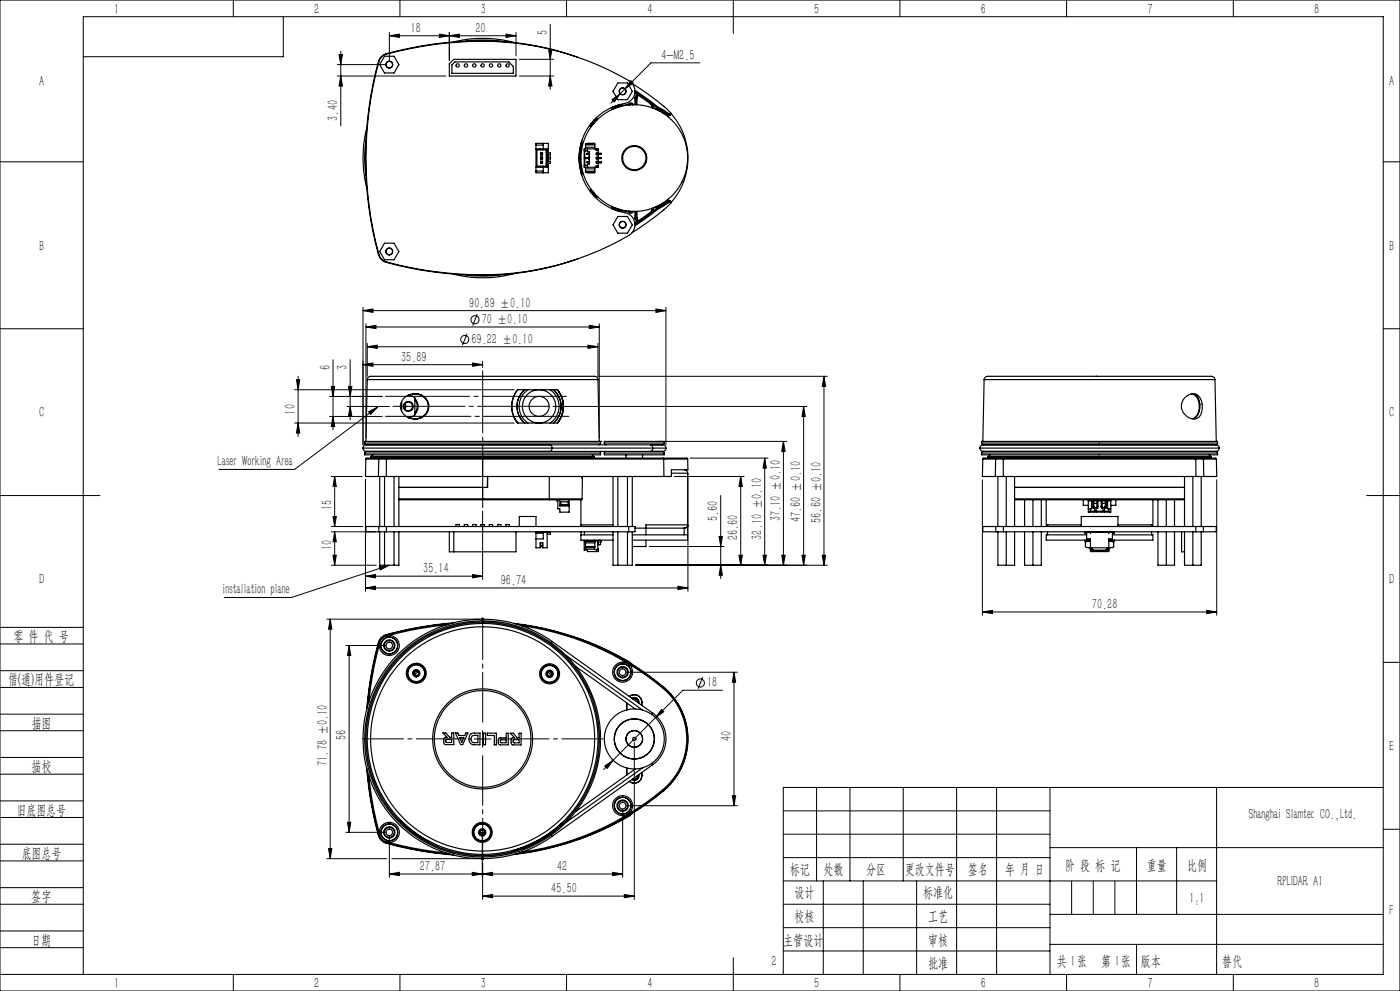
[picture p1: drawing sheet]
<svg xmlns="http://www.w3.org/2000/svg" width="420mm" height="297mm" viewBox="0 0 420 297" stroke-linecap="round" stroke-linejoin="round" font-family="sans-serif">
<g fill="none" stroke="#000" stroke-width=".3">
<path d="M0 0h420v297h-420zM70 0v5M85 5v12h-60M101.2 19.4h14.6M101.7 16.4h1l-.5 3zM102.2 15.4v22.3M116.8 10.7l3-.5v1zM116.8 10.7h38M116.8 9.7v8.7M120 0v5M131.8 10.2l3 .5-3 .5zM134.8 10.7l3-.5v1z"/>
<path d="M134.8 9.7v8.4M151.8 10.2l3 .5-3 .5zM154.8 9.7v7.1M155.8 17.8h10.3M164.6 14.8h1l-.5 3zM165.1 7.3v19.5M170 0v5M209.9 18.8h-14.6l-9.2 9.3M220 0v10M270 0v5M320 0v5M370 0v5"/>
<path d="M101.2 22.8h32.6M102.2 22.8l.5 3h-1zM155.8 22.8h10.3M165.1 22.8l.5 3h-1zM183.6 29.9l2.5-1.8-1.8 2.5zM186.1 28.1l-2.9 2.8M189.3 24.2l.7 .7-2.5 1.7zM0 48.5h25M415 48.5h5M0 98.5h25M108.9 93.1l3-.5v1zM108.9 92.1v41.2"/>
<path d="M108.9 93.1h90.9M109.8 98l3-.5v1zM109.8 97v34.3M109.8 98h70M143.2 94.1l-1.4 3.5M176.8 97.5l3 .5-3 .5zM179.8 97v34.3M196.8 92.6l3 .5-3 .5zM199.8 92.1v41.2M415 98.5h5M88.4 116.8h65.9M88.9 113.8h1l-.5 3z"/>
<path d="M89.4 112.8v18M98.9 118.8h15.8M99.4 115.8h1l-.5 3zM99.9 107.8v21M104.5 115.8h1.1l-.5 3zM105.1 107.8v18M108.9 109.3l3-.5v1zM108.9 109.3h35.9M110.2 103.9l3-.5v1zM110.2 102.9v9.9M110.2 103.9h69.2M140.1 100l-1.4 3.5"/>
<path d="M141.8 108.8l3 .5-3 .5zM144.8 108.3v1.8M176.4 103.4l3 .5-3 .5zM179.4 102.9v9.9h68.8M247.2 112.8v56.6M247.2 112.8l.5 3h-1zM88.4 126.8h65.8M89.4 126.8l.5 3h-1zM98.9 124.8h15.8M99.9 124.8l.5 3h-1zM104 121.8h12.9M105.1 121.8l.5 3h-1.1z"/>
<path d="M110.6 123.4l2.7-1.4-2.1 2.2zM113.3 122l-24.9 18.7h-22.7M165.9 121.8h76.2M197.3 132.3h38.7M207 137.3h23.4M229.4 137.3v32.1M229.4 137.3l.5 3h-1zM235 132.3v37.1M235 132.3l.5 3h-1zM241.1 121.8v47.6M241.1 121.8l.5 3h-1zM0 148.5h30"/>
<path d="M99.4 142.8h9.3M99.4 157.8h9.4M99.4 159.4h13.2M99.9 154.8h1l-.5 3zM100.4 142.8v15M100.4 159.4v10M100.4 142.8l.5 3h-1zM100.4 159.4l.5 3h-1zM109.6 143.8v33.4M144.8 153.2v20.5M202.2 142.8h21M206.4 141.8v35.4"/>
<path d="M216.2 148.5v24.9M222.2 142.8v26.6M222.2 142.8l.5 3h-1zM294.7 143.8v40.6M365 143.8v40.6M410 148.5h10M99.4 169.4h13.5M99.9 166.4h1l-.5 3zM109.6 176.2l3-.5v1zM109.6 172.7l3-.5v1zM109.6 176.2h96.8M109.6 172.7h35.2"/>
<path d="M113.8 169.9l3-.5-2.7 1.4zM116.8 169.4l-29.3 9.7h-20.2M141.8 172.2l3 .5-3 .5zM190.7 169.4h57.5M194.8 163.8h22.4M203.4 175.7l3 .5-3 .5zM215.7 160.8h1l-.5 3zM216.2 169.4l.5 3h-1zM221.7 166.4h1l-.5 3zM228.9 166.4h1l-.5 3zM234.5 166.4h1l-.5 3zM240.6 166.4h1l-.5 3z"/>
<path d="M246.7 166.4h1l-.5 3zM0 193h25M0 188h25M98.1 185.6h45.7M99.1 185.6l.5 3h-1zM99.1 185.6v71.7M103.8 193.5h12M104.7 193.5v55.9M104.7 193.5l.5 3h-1zM144.3 185.6h1M144.4 185.2l.7 .7M144.8 185.1v1"/>
<path d="M145.1 185.2l-.7 .7M294.7 183.4l3-.5v1zM294.7 183.4h70.3M362 182.9l3 .5-3 .5zM415 198.5h5M0 206h25M0 201h25M0 219h25M0 214h25M144.8 219v4.9M187.8 201.5h33.4M198.4 212.6l.7 .7-2.5 1.8z"/>
<path d="M210.8 202.9l-1.4 3.5M216.7 206.9h-11.8l-21 20.9M220.2 201.5v40M220.2 201.5l.5 3h-1zM0 232h25M0 227h25M142.3 221.5h5M181.4 229.6l2.5-1.8-1.7 2.5zM183.9 227.8l-2.8 2.8M190.3 222.5v47.1M219.7 238.5h1l-.5 3zM245 236v28"/>
<path d="M255 236v28M271 236v28M287 236v56M299 236v56M315 236v56M365 236v56M415 236h-180v56M0 245h25M0 240h25M0 258h25M0 253h25M98.1 257.3h17.9"/>
<path d="M98.6 254.3h1l-.5 3zM103.8 249.4h12M104.2 246.4h1l-.5 3zM116.8 250.5v12.4M117.5 257.3h26.3M144.3 257.3h1M144.4 257l.7 .7M144.7 250.5v12.4M144.8 258.6v11M144.8 256.9v.9M145.1 257l-.7 .7M186.8 242.5v20.4"/>
<path d="M187.8 241.5h33.4M235 243h80M235 250h80M235 257h80M315 254h100M341 254v20M353 254v20M415 248.5h5M0 271h25M0 266h25M0 279h25M116.8 261.9l3-.5v1z"/>
<path d="M116.8 261.9h27.9M141.7 261.4l3 .5-3 .5zM144.8 261.9l3-.5v1zM144.8 268.6l3-.5v1zM144.8 261.9h42M144.8 268.6h45.5M183.8 261.4l3 .5-3 .5zM187.3 268.1l3 .5-3 .5zM235 271h80M235 264h130M235 278h80M247 264v28"/>
<path d="M259 264v28M275 264v28M315 274h100M0 284h25M0 292h415v-287h-390v287M70 292v5M120 292v5M170 292v5M220 287v10M235 285h80M270 292v5M315 283h100"/>
<path d="M320 292v5M370 292v5"/>
<circle cx="142.5" cy="95.8" r="1.21"/>
<circle cx="139.4" cy="101.7" r="1.22"/>
<circle cx="210.1" cy="204.7" r="1.2"/>
</g>
<path d="M144.8 216.4v-31.1M139.8 221.4h-31.1M144.8 226.4v31.2M149.8 221.4h31.1" fill="none" stroke="#000" stroke-width=".3" stroke-dasharray="30.5 1.3 1.3 1.3" stroke-dashoffset="15.6"/>
<path d="M144.8 152.1v-41" fill="none" stroke="#000" stroke-width=".3" stroke-dasharray="30.5 1.3 1.3 1.3" stroke-dashoffset="11.9"/>
<path d="M170 118.8h-54.3" fill="none" stroke="#000" stroke-width=".3" stroke-dasharray="30.5 1.3 1.3 1.3" stroke-dashoffset="5.2"/>
<path d="M170.7 124.8h-55" fill="none" stroke="#000" stroke-width=".3" stroke-dasharray="30.5 1.3 1.3 1.3" stroke-dashoffset="4.9"/>
<path d="M164.9 121.8h-47" fill="none" stroke="#000" stroke-width=".3" stroke-dasharray="30.5 1.3 1.3 1.3" stroke-dashoffset="8.9"/>
<path d="M321.5 264v10M328 264v10M334.5 264v10M341 283v9" fill="none" stroke="#0a0605" stroke-width=".3"/>
<g fill="#000">
<path d="M108.9 93.1l3-.5v1zM196.8 92.6l3 .5-3 .5z"/>
<path d="M176.8 97.5l3 .5-3 .5zM109.8 98l3-.5v1z"/>
<path d="M99.4 115.8h1l-.5 3zM99.9 124.8l.5 3h-1z"/>
<path d="M105.1 121.8l.5 3h-1.1zM104.5 115.8h1.1l-.5 3z"/>
<path d="M241.1 121.8l.5 3h-1zM240.6 166.4h1l-.5 3z"/>
<path d="M222.2 142.8l.5 3h-1zM221.7 166.4h1l-.5 3zM229.4 137.3l.5 3h-1zM228.9 166.4h1l-.5 3zM235 132.3l.5 3h-1zM234.5 166.4h1l-.5 3zM247.2 112.8l.5 3h-1zM246.7 166.4h1l-.5 3zM88.9 113.8h1l-.5 3zM89.4 126.8l.5 3h-1zM100.4 142.8l.5 3h-1zM99.9 154.8h1l-.5 3zM220.2 201.5l.5 3h-1zM219.7 238.5h1l-.5 3zM104.7 193.5l.5 3h-1zM104.2 246.4h1l-.5 3zM164.6 14.8h1l-.5 3zM165.1 22.8l.5 3h-1zM101.7 16.4h1l-.5 3zM102.2 22.8l.5 3h-1z"/>
<path d="M109.6 176.2l3-.5v1zM203.4 175.7l3 .5-3 .5zM108.9 109.3l3-.5v1zM141.8 108.8l3 .5-3 .5zM110.2 103.9l3-.5v1zM176.4 103.4l3 .5-3 .5zM109.6 172.7l3-.5v1zM141.8 172.2l3 .5-3 .5zM144.8 261.9l3-.5v1zM183.8 261.4l3 .5-3 .5zM144.8 268.6l3-.5v1zM187.3 268.1l3 .5-3 .5zM181.4 229.6l.8 .7 1.7-2.5zM198.4 212.6l-1.8 2.5 2.5-1.8zM294.7 183.4l3-.5v1zM362 182.9l3 .5-3 .5zM134.8 10.7l3-.5v1zM151.8 10.2l3 .5-3 .5zM116.8 10.7l3-.5v1zM131.8 10.2l3 .5-3 .5zM183.6 29.9l.7 .7 1.8-2.5zM189.3 24.2l-1.8 2.4 2.5-1.7z"/>
<path d="M113.8 169.9l3-.5-2.7 1.4zM110.6 123.4l2.7-1.4-2.1 2.2z"/>
<path d="M216.2 169.4l.5 3h-1zM215.7 160.8h1l-.5 3zM99.9 166.4h1l-.5 3zM100.4 159.4l.5 3h-1z"/>
<path d="M99.1 185.6l.5 3h-1zM98.6 254.3h1l-.5 3z"/>
<path d="M116.8 261.9l3-.5v1zM141.7 261.4l3 .5-3 .5z"/>
</g>
<g fill="none" stroke="#000" stroke-width=".35">
<path d="M114.5 17.1l.6-.6a101.2 101.2 0 0 1 49.2-1.9 84.1 84.1 0 0 1 24.9 9.9 3.7 3.7 0 0 1 1.2 3.8 3.7 3.7 0 0 1-3 2.7 16.6 16.6 0 0 0-13.7 16.7 16.6 16.6 0 0 0 14.4 16.2 3.7 3.7 0 0 1 2.4 3.1 3.7 3.7 0 0 1-1.9 3.6 89.3 89.3 0 0 1-58.4 10.8 80.8 80.8 0 0 1-15.1-3.2l-1.1-1.2a106.7 106.7 0 0 1 0-59.3zM115.4 16.9h2.8l1.5 2.5-1.5 2.5h-2.8l-1.5-2.5zM134.8 19.1l1.3-1.3h18.7v5h-20zM135.6 19.4l.9-.8h16.1l1.4 1.3v2.1h-18.4zM136 12.6a36.2 36.2 0 0 1 18.3 .2M139.7 12.3l5.4-.3 5.1 .4M173.4 17.2a89.8 89.8 0 0 0-46.8-3.4l-10.7 2.3a3.5 3.5 0 0 0-2.4 2.4 108.4 108.4 0 0 0 .3 58.6l1.3 1.2a95.1 95.1 0 0 0 58.3-.7M110 38.5a36.4 36.4 0 0 0 0 17.7M177.3 37.5l-.3 .1 .2 .6M177.3 37.5h.1M177.3 37.5l.1 .3-.1-.3M177.6 37.4l-.3 .1"/>
<path d="M177.6 37.4l.1 .2M177.8 36.9l-.5 .2v.4M177.8 36.9h.4M177.8 37.2v-.3a.39 .39 0 0 0-.4 .2 .39 .39 0 0 0-.1 .4M177.8 37.2l-.2 .2M177.8 37.2h.2M178 36.2h.8M178.3 35.9h.8M178.3 35.9h.9M178.5 36.5h-.7v.4M178.6 35.6h.9M183.5 32.2v.7"/>
<path d="M183.8 32.1v.6M184.1 32v.6M184.5 32.1h.2M184.5 32.1v.4M184.5 31.8v.3M184.7 32.1h.1M184.7 32.1v.2M184.8 32.1h.3M184.8 32.1v.2M185.1 32.1v.1M185.3 32l-.2 .1M185.3 24.9h2.9l1.5 2.5-1.5 2.5h-2.9l-1.4-2.5z"/>
<path d="M185.3 32h.4M185.4 31.6l-.5 .1-.2 .4M185.4 31.6l-.4 .1-.2 .4M185.4 31.6h.1M185.4 31.6l1 .3M185.4 31.6l-.1 .4M185.4 31.6l1.1 .2M185.5 31.5l-.1 .1M188.9 31l.2 .2M188.9 31l.6-.1 .6 .5M188.9 31a4 4 0 0 1-3.2 .4M189.1 31.2v.1"/>
<path d="M189.1 31.2l-.5 .3M189.1 31.2h.5l.2 .2-.7-.1M189.1 31.3v.1M189.1 31.3l-.4 .2M189.7 25a53.5 53.5 0 0 1 11 8.3l.5 .6M190.5 29.6h.3M190.5 27.1l6.9 5M190.5 27.7l.4 .3M190.5 29.6v1.8M190.5 29.2l.3 .1M190.5 29.2v.4M190.8 29.6h.1"/>
<path d="M190.8 29.6h.3M190.8 29.6v1.8M190.8 29.3v.3M190.8 29.3h.1M190.9 29.3l-.1 .3M190.9 29.3l.2 .2M190.9 28l.3 .3M190.9 28l-.4 1.2M191 27.8l-.5-.4 6.8 5M191 27.8l.5 .3M191 27.8l-.1 .2M191.1 29.5v.1"/>
<path d="M191.1 29.6v1.8M191.2 28.3l-.4 1M191.2 28.3h.1M191.2 28.3l-.3 1M191.2 28.3l.3 .2M191.5 28.1l-.3 .2M191.5 28.5l3.9 2.9M191.5 28.5l-.4 1M191.5 28.2l4.1 2.9M191.5 28.2l-.3 .1M191.5 28.2v.3M191.5 28.1v.1"/>
<path d="M195.4 31.4l.1 .1M195.5 31.5h.3M195.5 31.5v.7M195.6 31.1l.5 .4M195.6 31.1h.1M195.6 31.1l.2 .4M195.6 31.1l-.2 .3M195.8 31.5h.3M195.8 31.5h.1M195.8 31.5v.8M196.1 31.5l1 .8M196.1 31.5h.1"/>
<path d="M196.1 31.5v1M197.1 32.3l.2 .1M197.1 32.3l.1 .3M197.1 32.3l-.5 .4M197.2 32.6h.1M197.2 32.6l-.3 .2 .7-.1M197.2 32.9h.2M197.3 32.4l3.4 2.1M197.3 32.4h.1M197.3 32.4l.4 .2M197.3 32.4v.2M197.3 32.6l.3 .1"/>
<path d="M197.4 32.1l-.1 .3M197.4 32.1l3.5 2.2M197.4 32.9l.3 .3M197.6 32.7l.5 .4M197.6 32.7l.5 .5M197.6 32.7l-.2 .2M197.6 32.7h.1M197.7 32.6l.6 .3M197.7 32.6l-.1 .1M198.1 33.2l1 .8M198.1 33.2l-.1 .1M198.1 33.1l.3 .2"/>
<path d="M198.1 33.1v.1M198.3 32.9l.2 .2M198.3 32.9l-.2 .2M198.4 33.3l.8 .8M198.5 33.1l2.2 1.4M198.5 33.1l1.8 1.8M198.5 33.1l-.1 .2M200.3 34.9l.2 .2M200.3 34.9h.1M200.7 34.5h.1M200.9 34.3l.2 .2M200.9 34.3l-.2 .2"/>
<path d="M201.1 34.5h-.4M201.2 33.9l.2 .2-.3 .4M201.2 33.9l-.3 .4M201.4 34.1a20.1 20.1 0 0 1 0 26.5M109.8 42.3l-.2 1.2a34.1 34.1 0 0 0 .2 9M160.8 44.6h3.3v5.5h-3.3M160.8 51.3h2.2M160.8 43.5h2.2M161.1 44.9h2.8v4.9h-2.8zM162 44.6v.3M162 49.8v.3M162.2 45.8v.6"/>
<path d="M162.2 47.1v.6M162.2 48.3v.6M162.2 48.3l.1 .2M162.2 48.9h.6M162.2 48.3h.6M162.2 47.1l.1 .1M162.2 47.7h.6M162.2 47.1h.6M162.2 45.8l.1 .2M162.2 46.4h.6M162.2 45.8h.6M162.3 46v.3"/>
<path d="M162.3 47.2v.3M162.3 48.5v.3M162.3 48.8l-.1 .1M162.3 48.8h.3M162.3 48.5h.3M162.3 47.5l-.1 .2M162.3 47.5h.3M162.3 47.2h.3M162.3 46.3l-.1 .1M162.3 46.3h.3M162.3 46h.3M162.6 48.8l.2 .1"/>
<path d="M162.6 46v.3M162.6 47.2v.3M162.6 48.5v.3M162.6 47.5l.2 .2M162.6 46.3l.2 .1M162.8 45.8v.6M162.8 47.1v.6M162.8 48.3v.6M162.8 48.3l-.2 .2M162.8 47.1l-.2 .1M162.8 45.8l-.2 .2M162.8 44.6v.3"/>
<path d="M162.8 49.8v.3M163 43v1.6M163 50.1v1.7M163.9 49.1h.2M163.9 45.6h.2M164.1 45.8h1v.6h-1M164.1 47.1h1v.6h-1M164.1 48.3h1v.6h-1M164.5 45.8v-2.8h-3.7v8.8h3.7v-2.9M164.5 46.4v.7M164.5 47.7v.6M174.3 52h.1"/>
<path d="M174.3 42.8h.1M174.4 42.5v.3M174.4 42.8a16 16 0 0 0 0 9.2M174.4 42.8h.2M174.4 52v.2M174.5 42.2l.1 .6M174.6 51.9l-.2 .1M174.6 42.8a16.8 16.8 0 0 0 0 9.1M174.6 51.9l-.1 .7M175.3 45l.1 .2M175.4 49.5l-.1 .2M175.4 49.5h.8"/>
<path d="M175.4 45.2h.8M175.4 45.2v2M175.4 47.5v2M175.6 50.1v1.5h2.8M175.6 50.6h2.8M175.6 44.1h2.8M175.6 51.3h2.8M175.6 43.4h2.8M176 47.3l.5-.1v.3zM176.1 51.6l.3 .2h1.9l.1-.2M176.1 43.1l.3-.2h1.9l.1 .2M176.2 44.6v.9h.6v3.7h-.6v.9"/>
<path d="M176.4 47.2h-1.1v-2.6h4.2v5.5h-4.2v-2.6h1.5M176.5 48.8h.3M176.5 48.5h.3M176.5 47.2h.3M176.5 46.3h.3M176.5 46h.3M176.5 46v.3M176.5 48.5v.3M176.5 46l-.5 .1 .5 .2M176.5 48.5l-.5 .1 .5 .2M176.7 47.5l.1 .4M176.8 46.8l-.1 .4"/>
<path d="M177.2 56.5l-.2 .6 .3 .2M177.3 57.3v.3l.5 .3M177.3 57.2l.1 .5 .4 .2M177.3 57.2v.1M177.3 57.2l.3 .1M177.4 56.9l-.1 .3M177.4 56.9l-.1 .4M177.6 57.3l.2 .3M177.7 57.2l-.1 .1M177.8 57.9v.3h.7M177.8 57.9h.1M177.8 57.9h.4"/>
<path d="M177.8 57.6v.3M177.8 57.6h.2M178 58.6h.8M178.3 58.8l.9 .1M178.4 43.1v1.5M178.4 50.1v1.5M178.4 43.1h-2.8v1.5M178.6 59.2h.9M178.9 44.6v.5h.6M179.5 45.9h-.6v.5h.6M179.5 47.1h-.6v.5h.6M179.5 48.4h-.6v.5h.6"/>
<path d="M179.5 49.6h-.6v.5M179.5 48.8h.5M179.5 48.5h.5M179.5 47.5h.5M179.5 47.2h.5M179.5 46.3h.5M179.5 46h.5M180 48.5h.2M180 48.8h.2M180 47.2h.2M180 47.5h.2M180 46.3h.2"/>
<path d="M180 46h.2M180 46v.3M180 47.2v.3M180 48.5v.3M180.2 46v.3M180.2 47.2v.3M180.2 48.5v.3M180.2 46h.2v.3h-.2M180.2 47.2h.2v.3h-.2M180.2 48.5h.2v.3h-.2M186.7 48.4l.1 .3M186.8 46l-.1 .3"/>
<path d="M193.8 46l.1 .3M193.9 48.4l-.1 .3M200.3 59.8v.1M200.3 59.9l-1.8 1.8M200.5 59.7l-.2 .2M115.4 72.9h2.8l1.5 2.5-1.5 2.5h-2.8l-1.5-2.5zM183.5 61.8v.7M183.8 62v.6M184.1 62.1v.7M184.5 62.6h.2M184.5 62.6v.3M184.5 62.3v.3"/>
<path d="M184.7 62.6l.3 .5h.4M184.7 62.4v.2M184.8 62.6l.2 .4 .4 .1M184.8 62.6h.3M184.8 62.6h-.1M184.8 62.4v.2M185.1 62.6l.2 .2M185.1 62.5v.1M185.3 62.8l.1 .3M185.3 64.9h2.9l1.5 2.5-1.5 2.5h-2.9l-1.4-2.5zM185.4 63.1l.1 .1M185.4 63.1h.1"/>
<path d="M185.7 63.3a4.2 4.2 0 0 1 3.2 .5M185.7 62.7l-.4 .1M186.4 62.9l-1 .2M186.5 62.9l-1.1 .2M188.6 63.3l.5 .2M188.7 63.3l.4 .2M189.1 63.5l-.2 .3M189.1 63.5h.1M189.1 63.3v.2M189.7 63.4l-.6 .1M189.7 63.3l-.2 .2h-.4M190.1 63.3l-.7 .6-.5-.1"/>
<path d="M190.5 65.2v.3M190.5 65.2h.3M190.5 63.4v1.8M190.5 65.5l.4 1.2M190.8 65.2v.2M190.8 65.2l.1 .2M190.8 65.2h.1M190.8 65.2h.3M190.8 63.4v1.8M190.8 65.4l-.3 .1M190.8 65.4l.4 1.1M190.8 65.4h.1"/>
<path d="M190.9 65.4l.3 1.1M190.9 66.7l.1 .2M190.9 66.7l-.4 .4M191.1 65.2v.1M191.1 65.3l-.2 .1M191.1 65.3l.4 .9M191.1 63.4v1.8M191.2 66.5l-.3 .2M191.2 66.5l.3 .1M191.2 66.5h.1M191.5 66.2l-.3 .3M191.5 66.2v.4"/>
<path d="M191.5 66.6l-.5 .3M191.5 66.6h.1M195.4 63.4l.2 .2M195.4 63.4l-3.9 2.8M195.5 63.2l-.1 .2M195.5 63.2h.3M195.5 62.5v.7M195.6 63.6l-4.1 3M195.6 63.6h.1M195.8 63.2l-.2 .4M195.8 63.2h.1M195.8 62.4v.8"/>
<path d="M195.8 63.2h.3M196.1 63.2l-.5 .4M196.1 62.3v.9M196.6 62l.5 .5M196.9 61.9l.3 .3M196.9 61.9l.3 .2 .4-.1M197.1 62.5l-1 .7M197.2 62.2l-.1 .3M197.2 62.2h.1M197.2 61.8h.2M197.3 62.4l.1 .2M197.3 62.4l-6.8 4.9 .5-.4"/>
<path d="M197.3 62.4h.1M197.3 62.3l-.2 .2M197.3 62.3v.1M197.3 62.2v.1M197.4 61.8l.2 .2M197.4 62.6l-6.9 5.1M197.6 62.1l-.3 .1M197.6 62.1h.1M197.6 62v.1M197.7 62.1l-.4 .2M197.7 61.6l-.3 .2M198 61.4l.1 .2"/>
<path d="M198.1 61.6l.2 .2M198.1 61.6l-.5 .5M198.1 61.6l-.5 .4M198.1 61.6h.1M198.3 61.8l-.6 .3M198.4 61.4l.1 .3M198.4 61.4l-.3 .2M198.5 61.7l-.2 .1M199.1 60.7l-1 .9M199.2 60.7l-.8 .7M200.7 60.2l-2.2 1.5M200.7 60.2h.1"/>
<path d="M200.7 60.2l.4 .1M200.7 60.2l-3.4 2.2M200.7 60.2l.2 .3M200.9 60.5l-3.5 2.1M200.9 60.5l.3 .4M201.1 60.3l-.2 .2M201.1 60.3l.3 .3-.2 .3M201.2 60.9l-.7 .8a64.3 64.3 0 0 1-10.8 8M150.2 82.3l-.8 .1a34.7 34.7 0 0 1-9.7 0M154.3 82a36.2 36.2 0 0 1-18.3 .2M110.2 113.8a1.34 1.34 0 0 1 1.7-1h66.5a.99 .99 0 0 1 1 1M110.2 113.8h69.2"/>
<path d="M110.2 113.8l-.4 18.5M121.1 119.4a4.4 4.4 0 0 1 4.4-1.3 4.4 4.4 0 0 1 3.2 3.3 4.3 4.3 0 0 1-4.3 4.2 4.3 4.3 0 0 1-4.3-4.1l.2-.8zM122.2 118.6l1.3 .1 1 .5v5.2l-1 .5-1 .2M122.2 118.5h.3M122.6 118.4l1.2 .4M123.8 118a3.8 3.8 0 0 1 4.3 2 3.8 3.8 0 0 1-1 4.6 4.5 4.5 0 0 1-3.1 1 3.8 3.8 0 0 0 4.5-3.8 3.8 3.8 0 0 0-4.6-3.8M124.5 119.4a3.5 3.5 0 0 1 0 4.8M124.5 119.8a3.2 3.2 0 0 1 0 4M124.6 119.6v.4M155.3 116.8h12a8 8 0 0 1 0 10h-12a7.9 7.9 0 0 1 0-10zM155.3 116.8a7.8 7.8 0 0 0 0 10M158.4 116.8a6 6 0 0 0 0 10"/>
<path d="M165 116.8a6 6 0 0 1 0 10M166 116.8a6.6 6.6 0 0 1 0 10 6.6 6.6 0 0 0 .1-10M167.2 116.8a7.9 7.9 0 0 1 0 10M167.3 116.9a7.8 7.8 0 0 1-.1 9.9M179.4 113.8l.4 18.5M295.2 113.8a1.39 1.39 0 0 1 1.9-1h65.7a1.32 1.32 0 0 1 1.7 1M295.2 113.8h69.3M295.2 113.8l-.3 18.5M328.8 112.8h.1M355.3 119.4a2.89 2.89 0 0 1 3.4-1.3 2.89 2.89 0 0 1 1.9 3 3.9 3.9 0 0 1-2 4.5 3.9 3.9 0 0 1-3.7-2 3.9 3.9 0 0 1 .4-4.2zM357.5 118a3.7 3.7 0 0 1 2.3 4.5 3.3 3.3 0 0 1-2 3 3.7 3.7 0 0 0 2.2-4.3 2.68 2.68 0 0 0-2.4-3.2M364.5 113.8l.4 18.5"/>
<path d="M108.9 134.3a.96 .96 0 0 0 1 1M108.9 134.3h56.7M109.4 132.8l.5 .5M109.4 135.8v.5h70.8v-.5M109.4 132.8h70.8M109.4 135.8h70.8M109.7 137.6l-.1 5.2h3.9M109.7 137.6h3.8M109.9 133.3a.96 .96 0 0 0-1 1M109.9 135.3l-.5 .5M109.9 133.3h55.1M109.9 135.3h55.1"/>
<path d="M111.3 137h67M111.3 137v.3M111.4 136.8l-.1 .2M111.4 136.8h66.8M111.9 136.3l-.5 .5M113.5 137.6h.1M113.6 137.6h2.3M113.6 137.6l-.1 5.2M113.8 137.3h-3.8l-.3 .3M113.8 137.3h.1M113.8 137.3l-.3 .3M113.9 137.3h2.1"/>
<path d="M113.9 137.3l-.3 .3M115.9 137.6h.3M115.9 137.6v5.2M116 137.3l-.1 .3M116 137.3h.3M116.2 137.6h28.6M116.3 137.3l-.1 .3M116.3 137.3h28.5M120.5 120.3v3M121.5 121l.2 .8-.2 .8M122.8 125.1l-.1 .1M123.8 124.8l-1.1 .4v-.2"/>
<path d="M124.6 123.6h.3M144.8 137.6h54.3M144.8 137.3v.3M144.8 137.3h54.1M144.8 137.6v5.2M154.5 125.5l.9 1.3M157.4 126.8a6.6 6.6 0 0 1 0-10 6.5 6.5 0 0 0 0 10M165 133.3a.8 .8 0 0 1 .6 1M165 135.3h30.2M165 133.3h30.2M165.6 134.3a.8 .8 0 0 1-.6 1M165.6 134.3h30.2"/>
<path d="M177.7 136.3l.5 .5M178.2 136.8l.1 .2M178.3 137v.3M179.7 135.3l.5 .5M180.2 132.8l-.5 .5M180.2 132.3h.1M180.2 132.3h-70.8v.5M180.2 132.3v.5M181.3 132.8l.5 .5M181.3 135.8v.5h18v-.5M181.3 132.8v-.5h18v.5M181.3 135.8h18"/>
<path d="M181.3 132.8h18M181.8 135.3l-.5 .5M187.8 136.3v1M192.8 136.3v1M195.2 133.3l.3 .2 .3 .8M195.2 133.3h3.6M195.2 135.3h3.6M195.8 134.3l-.2 .7-.4 .3M195.8 134.3h4M198.8 133.3a.96 .96 0 0 1 1 1M198.8 135.3l.5 .5M198.9 137.3h7.2l.2 .3"/>
<path d="M198.9 137.3l.2 .3M199.1 137.6h7.2M199.1 137.6l.1 5.2M199.3 132.8l-.5 .5M199.8 134.3a.96 .96 0 0 1-1 1M206.3 137.6l.1 3.2h-5v1.7a.57 .57 0 0 1-.9 .3h-1.3M294 134.3a1.02 1.02 0 0 0 1 1M294 134.3h71.8M294.5 132.8l.5 .5M294.5 135.8v.5h70.8v-.5M294.5 132.8v-.5h70.8v.5M294.5 135.8h70.8"/>
<path d="M294.5 132.8h70.8M294.9 137.6h3.7M294.9 137.6l-.2 5.2h3.9M295 133.3a1.02 1.02 0 0 0-1 1M295 135.3l-.5 .5M295 133.3h69.8M295 135.3h69.8M296.4 137h67M296.4 137v.3M296.4 136.8v.2M296.4 136.8h66.9M297 136.3l-.6 .5"/>
<path d="M298.6 137.6h.1M298.7 137.6h2.3M298.7 137.6l-.1 5.2M298.9 137.3h.1M298.9 137.3l-.3 .3M298.9 137.3h-3.8l-.2 .3M299 137.3h2.1M299 137.3l-.3 .3M301 137.6h.3M301 137.6v5.2M301.1 137.3h.3M301.1 137.3l-.1 .3"/>
<path d="M301.3 137.6h57.1M301.4 137.3h56.9M301.4 137.3l-.1 .3M358.3 137.3l.1 .3M358.3 137.3h.4M358.4 137.6h.3M358.7 137.3v.3M358.7 137.3h2.1M358.7 137.6h2.3M358.7 137.6l.1 5.2M360.8 137.3l.2 .3M360.8 137.3h.1"/>
<path d="M360.8 137.3l.3 .3M360.8 137.3h3.9l.2 .3M361 137.6h.1M361 137.6l.1 5.2M361.1 137.6h3.8M362.8 136.3l.5 .5M363.3 136.8l.1 .2M363.4 137v.3M364.8 133.3a.96 .96 0 0 1 1 1M364.8 135.3l.5 .5M364.9 137.6l.1 5.2h-3.9M365.3 132.8l-.5 .5"/>
<path d="M365.8 134.3a.96 .96 0 0 1-1 1M113.5 142.8h2.4M113.7 157.8h2.2M113.7 159.4h2.2M113.7 157.8h-3.9v1.6h3.9M113.7 157.8v1.6M113.9 159.4v10h5.8v-10M113.9 142.8v15M115.4 142.8v15M115.4 159.4v10M115.9 142.8h28.9M115.9 157.8h28.9"/>
<path d="M115.9 159.4h28.9M115.9 157.8v1.6M118.2 142.8v15M118.2 159.4v10M119.7 146.1h25.1zM119.7 149.8h25.1M119.7 149.5h25.1M119.7 142.8v15M134.8 159.4v6h20v-6M136.1 159.4v6M136.8 157.8v-.6h1v.6M139.3 157.8v-.6h1v.6"/>
<path d="M141.8 157.8v-.6h1v.6M144.3 157.8v-.6h1v.6M144.8 159.4h43.8M144.8 157.8h43.8M144.8 149.5v.3M144.8 142.8h54.4M144.8 146.1v3.4M144.8 157.8v1.6M144.8 149.5h20M144.8 149.8h20M146.3 142.8l-.1 3.3M146.3 142.8v3.3h-1.5"/>
<path d="M146.8 157.8v-.6h1v.6M149.3 157.8v-.6h1v.6M151.8 157.8v-.6h1v.6M155.8 157.8v-3h5v3M160.8 159.4v4.8h1.2v-1.5h.8v1.5h1.3v-4.7M160.8 159.5h4.3v.6h-1M160.8 159.8h2.2M163 159.5v2h-2.2M164.5 159.4v.1M164.8 149.5h9.8M164.8 149.8h9.5M164.8 149.5v.3"/>
<path d="M164.8 142.8v6.7M167 149.8v.3h.4v2.4h.6v1h2.7v-3.7M168 149.8v1.9h2.7M168 151.4h2.7M168.2 150.4h2.3v.8h-2.3zM174.3 157.3v.2M174.3 157.3h9.6M174.3 149.8v7.5M174.3 157.5l.1 .3M174.3 157.5v.3M174.3 159.4v.9M174.6 143l.1 .3v-.3"/>
<path d="M174.6 149.5l-.3 .3M174.6 142.8v.2M174.6 143h.1M174.7 143v-.2l-.1 6.7M175.3 159.4v.9M183.9 159.4v10h5.8v-10M183.9 142.8v15M185.3 142.8v15M185.3 159.4v10M188.2 142.8v15M188.2 159.4v10M188.6 157.8h1.9v1.6h-1.9"/>
<path d="M188.6 157.8v1.6M189.7 142.8v15M190.5 158.3h14.7M201.4 141.8h4.9M205.2 158.3h.1M205.2 158.3v2M205.3 140.8a1.02 1.02 0 0 1 1 1M206.3 157.5h.1M206.3 157.5l-.6 .7-.5 .1M206.3 157.5v2.8M206.3 157.3v.2M206.3 157.3h-12.5v3"/>
<path d="M206.3 141.8v15.5M298.6 142.8h2.4M298.7 159.4h2.3M298.7 157.8h2.3M298.7 157.8h-3.8v1.6h3.8M298.7 157.8v1.6M299.4 159.4v10h5v-10M299.4 142.8v15M301 142.8h57.8M301 159.4h57.7M301 157.8h57.7M301 157.8v1.6"/>
<path d="M301.9 142.8v15M301.9 159.4v10M304.4 146.1h51zM304.4 149.8h51M304.4 149.5h51M304.4 142.8v15M307.4 159.4v10h5v-10M307.4 149.8v8M309.9 149.8v8M309.9 159.4v10M312.4 149.8v8M313.9 149.8v8"/>
<path d="M314.3 157.3l.1 .5M314.3 157.3h10.1M314.3 157.3v.5M314.3 159.4v.9M324.4 157.8v-3h11v3M325 149.8v1.6h1.3l.2 .3M325.5 159.5h8.8M325.5 159.4v.4h.5v1.7h1.1v3.8h5.5v-3.8h1.1v-1.7h.6v-.4M326.5 150.1h6.7M326.5 149.8v3.7h1.9v-1.5h-.3M326.8 159.5l.3 .3v-.3M327.1 153.2l-.3 .3"/>
<path d="M327.1 152.5v.7M327.1 153.2h1.3M327.4 150.1v2.4h-.9M327.8 151.8h.4M327.8 150.1v1.7M327.8 151.8l.1 .6 .3-.6M328.1 152h.1M328.2 150.1v1.7M328.2 150.9h.9M328.8 153.2h2.1M329.1 151.8h.3M329.1 151.8l.1 .6 .2-.6"/>
<path d="M329.1 150.1v1.7M329.1 152h-.3v1.5h2.1v-1.5h-.3M329.1 152h.1M329.4 150.1v1.7M330.3 151.8h.4M330.3 151.8l.1 .6 .3-.6M330.3 150.1v1.7M330.6 152h.1M330.7 150.1v1.7M330.7 150.9h.9M331.3 153.2h1.3M331.6 151.8h.3"/>
<path d="M331.6 151.8l.1 .6 .2-.6M331.6 150.1v1.7M331.6 152h.1M331.9 150.1v1.7M332.3 150.1v2.4h.9M332.6 159.5v.3l.3-.3M332.6 152.5v.7M332.6 153.2l.4 .3M333.2 149.8v3.7h-1.9v-1.5h.3M334.8 149.8v1.6h-1.4l-.2 .3M335.4 157.3h10.1M345.5 157.3l-.2 .5"/>
<path d="M345.5 157.3v.5M345.5 159.4v.9M345.9 149.8v8M347.4 159.4v10h5v-10M347.4 149.8v8M349.9 149.8v8M349.9 159.4v10M352.4 149.8v8M354.5 159.4v6h.9M355.4 159.4v10h5v-10M355.4 142.8v15M357.9 142.8v15"/>
<path d="M357.9 159.4v10M358.7 159.4h2.3M358.7 157.8h2.3M358.7 157.8v1.6M358.8 142.8h2.3M360.4 142.8v15M361 157.8h3.9v1.6h-3.9M361 157.8v1.6M162.2 163.5h.6M162.2 162.7v.8M162.2 163.5l.1 .3h.3l.2-.3M162.8 162.7v.8"/>
<path d="M175.3 161.9v3h.9v.4h3.3v-3.4M175.3 162.1h.8M175.6 162.7h2.8M175.6 163.8h2.8M175.6 162.2l2.8 .1v2.3h-2.8zM175.6 164.1h2.8M176.1 162.1v.1M176.1 162.1h2.3M176.1 161.9v.2M176.4 161.9v.2M178.3 161.9v.2M178.4 162.3h.1"/>
<path d="M178.4 162.1v.2M178.4 161.9v.2M178.4 162.1h1.1M179.5 164.8h-.6v.5M179.8 161.9l-.2 .8-.2 .1M180.2 161.9l.2 .5h-.2v.8l-.8 .1M183.9 160.3h-9.6v1.6h9.6M189.7 160.3h16.6v1.6h-16.6M193.8 161.9v1.9h-4.1M325.4 161.9v.2l1.1 .1M325.6 161.9v.2M326 160.3h-12.1v1.6h13.2"/>
<path d="M326.4 162.1v.1M326.4 161.9l.4 .3M327.1 164.2h5.5M327.1 162.2h-1l-.5 .5v1.1l.3 .3h.7l.5 .5M327.1 164.9h5.5M327.5 164.2v.7M327.7 164.2v.9h4.3v-.9M328 164.9v.4M331.7 164.9v.4M332.2 164.2v.7M332.6 162.2h1l.5 .5v1.1l-.3 .3h-.7l-.5 .5M333.3 162.1l-.1 .1"/>
<path d="M333.3 161.9l-.4 .3M333.4 162.1v.1M333.7 160.3h12.2v1.6h-13.3M334.1 161.9v.2M334.3 161.9v.2h-1M113.5 192.9l.3 .1M113.5 192.6a108.7 108.7 0 0 0-3.5 20M113.5 192.9l-.9 3.5a106.7 106.7 0 0 0-2.4 15.6M113.5 192.6h.1M113.6 192.6l.3 .1M113.6 192.6l-.1 .3M113.8 193a108.8 108.8 0 0 0-3.2 17.5"/>
<path d="M113.9 192.7l-.1 .3M115.9 190.2a3.5 3.5 0 0 0-2.4 2.4M115.9 190.2v.1M115.9 190.3a3.3 3.3 0 0 0-2.3 2.3M115.9 190.3l.1 .3M116 190.6a2.88 2.88 0 0 0-2.1 2.1M116.2 190.2l.1 .3M116.2 190.2l-.3 .1M116.3 190.5a3 3 0 0 1 3.5 2.8 3 3 0 0 1-3.2 3.2 3 3 0 0 1-2.8-3.5M116.3 190.5l-.3 .1M133.8 187.3a107.5 107.5 0 0 0-17.5 3.2M135.3 186.8l-1.3 .2a111.3 111.3 0 0 0-17.8 3.2"/>
<path d="M136 186.7l-2.2 .2a117.1 117.1 0 0 0-17.9 3.3M154.3 186.9a84.5 84.5 0 0 1 44.9 19.1M154.9 187a85 85 0 0 1 44.2 19.1M156.5 187.5a84.6 84.6 0 0 1 42.4 18.8M165.6 192.2a35.9 35.9 0 0 0-56.7 29.3 35.9 35.9 0 0 0 56.7 29.2M165.6 192.2l-.3 .4M165.6 192.2l30.2 21.5M169.9 196.5l22.9 16.3M172.8 199.8l17.8 12.7M173.4 191.3l.4 .1a60.1 60.1 0 0 1 15.9 7.7M124.7 201.1l-.5 .5M124.8 201.1l-.6 .7"/>
<path d="M125.4 201.3l-1 1M132.9 219.6l.9 .1 1.1 1.3h.6v-1.3h.6v3.5h-2.4a.57 .57 0 0 1-.6-.7v-.8a.67 .67 0 0 1 .3-.7 .67 .67 0 0 1 .7 0zM136.6 219.7h.7l.4 .7h1.7l.3-.7h.7l-1.6 3.5h-.6zM141.3 220l.4-.3h2.3v3.5h-1.8a1.82 1.82 0 0 1-1.6-1.3 1.82 1.82 0 0 1 .7-1.9zM145.1 219.7h.6v3.5h-.7zM146.2 219.7h2.7v3.5h-.6v-2.8h-2.1zM153.1 219.7h.9l1.1 1.4h.6v-1.4h.7l-.1 3.6-2.8-.2-.1-.3v-1.5l.9-.3zM164.4 201.5l.9 1M164.9 201.3l.7 .6M165 201.3l.6 .5M188 210.6v2.2M188.8 208.7a2.26 2.26 0 0 1 2.4-.3 2.26 2.26 0 0 1 1.3 2.1"/>
<path d="M189.5 209.2a1.45 1.45 0 0 1 1.6 .1 1.45 1.45 0 0 1 .6 1.5M189.7 209.4a1.24 1.24 0 0 1 1.3 0 1.24 1.24 0 0 1 .5 1.3M189.9 209.5h.2a.98 .98 0 0 1 1.2 1M192.5 210.5h.1M192.5 210.5v.9M195.8 213.7a9.5 9.5 0 0 1 0 15.5M195.8 213.7l-.3 .4M198.9 206.3a19.7 19.7 0 0 1 0 30.3M199.1 206.1l-.2 .2M199.1 206.1a20 20 0 0 1 0 30.8M199.2 206l1 .9a20.2 20.2 0 0 1-1 30.1M199.2 206l-.1 .1"/>
<path d="M110 230.3l.2 2.1a106.3 106.3 0 0 0 3.3 18M110.2 230.9l.1 1.4a111.3 111.3 0 0 0 3.2 17.7M110.6 232.4l.4 3.4a101.3 101.3 0 0 0 2.8 14.1M133.8 221.7l1.7-.1v.9h-1.7zM137.9 221h1.2l-.6 1.5zM141.5 220.7l.7-.3h1.2v2.2h-1.2a1.13 1.13 0 0 1-.7-1.9zM149.6 221.3l.5-.2h1.7l.1-1.4h.6v3.5h-2.4a.58 .58 0 0 1-.6-.7zM150.1 221.8h1.7v.8h-1.6zM154 221.8l1.7-.1v.9h-1.6zM188 230.2v2.1M190.6 230.5l-17.8 12.7M191.3 232.4a1.01 1.01 0 0 1-1.4 1"/>
<path d="M191.3 232.4h.1M191.5 232.2a1.24 1.24 0 0 1-.5 1.3 1.24 1.24 0 0 1-1.3 0M191.7 232.1a1.45 1.45 0 0 1-.6 1.5 1.45 1.45 0 0 1-1.6 .1M192.5 232.4a2.26 2.26 0 0 1-1.3 2.1 2.26 2.26 0 0 1-2.4-.3M192.5 232.4h.1M192.5 231.5v.9M192.8 230.1l-22.9 16.3M195.5 228.8l.3 .4M195.8 229.2l-30.2 21.5M198.9 236.6l.2 .3M198.9 236.6a84.9 84.9 0 0 1-42.4 18.8M199.1 236.9a85 85 0 0 1-44.2 19"/>
<path d="M199.1 236.9l.1 .1M199.2 237a85.3 85.3 0 0 1-44.9 19.1M113.5 250.4a3.5 3.5 0 0 0 2.4 2.3M113.5 250l.1 .3M113.6 250.3a3.3 3.3 0 0 0 2.3 2.3M113.6 250.3l-.1 .1M113.8 249.9a3 3 0 0 1 2.8-3.4 3 3 0 0 1 3.2 3.1 3 3 0 0 1-3.5 2.8M113.8 249.9l-.3 .1M113.8 249.9l.1 .4M113.9 250.3a2.91 2.91 0 0 0 2.1 2M113.9 250.3h-.3M115.9 252.7a109.7 109.7 0 0 0 20.1 3.6"/>
<path d="M115.9 252.6l.3 .1M115.9 252.6v.1M116 252.3l.3 .1M116 252.3l-.1 .3M116.2 252.7l3.6 .9a107.2 107.2 0 0 0 15.5 2.5M116.3 252.4l-.1 .3M116.3 252.4a107.1 107.1 0 0 0 17.5 3.3M120.1 246l4.8 3.9 3.8 2.4a29 29 0 0 1-8.6-6.3zM144 249.4h1.3M144.1 249.9l1.1 .1M144.3 250h.8M155.3 254.5l-1.8 .6 1.8-.4"/>
<path d="M155.3 254.5v.2M165.3 250.3l.3 .4M167.3 247.9l1.8-1.5-1.8 1.7M167.3 247.9a35.5 35.5 0 0 1-12 6.6M167.3 247.9v.2M167.3 248.1a35.3 35.3 0 0 1-12 6.6M189.7 243.8a60.4 60.4 0 0 1-16.3 7.8"/>
<circle cx="116.8" cy="19.4" r="1.04"/>
<circle cx="116.8" cy="19.4" r="1"/>
<circle cx="137.3" cy="19.6" r=".5"/>
<circle cx="139.8" cy="19.6" r=".51"/>
<circle cx="142.3" cy="19.6" r=".5"/>
<circle cx="144.8" cy="19.6" r=".5"/>
<circle cx="147.3" cy="19.6" r=".5"/>
<circle cx="149.8" cy="19.6" r=".5"/>
<circle cx="152.3" cy="19.6" r=".5"/>
<circle cx="186.8" cy="27.4" r=".99"/>
<circle cx="186.8" cy="27.4" r="1.01"/>
<circle cx="190.3" cy="47.4" r="16"/>
<circle cx="190.3" cy="47.4" r="3.7"/>
<circle cx="190.3" cy="47.4" r="3.5"/>
<circle cx="116.8" cy="75.4" r="1.03"/>
<circle cx="116.8" cy="75.4" r="1"/>
<circle cx="186.8" cy="67.4" r=".99"/>
<circle cx="186.8" cy="67.4" r="1.01"/>
<circle cx="122.5" cy="121.8" r="1.3"/>
<circle cx="122.5" cy="121.8" r="1.49"/>
<circle cx="161.7" cy="121.8" r="5"/>
<circle cx="161.7" cy="121.8" r="3"/>
<circle cx="116.8" cy="193.5" r="2.5"/>
<circle cx="116.8" cy="193.4" r="1.5"/>
<circle cx="116.8" cy="193.5" r="1.69"/>
<circle cx="116.8" cy="193.5" r=".99"/>
<circle cx="116.8" cy="193.5" r="2.52"/>
<circle cx="124.9" cy="201.8" r="2.63"/>
<circle cx="124.9" cy="201.8" r="2.99"/>
<circle cx="124.9" cy="201.8" r="1.1"/>
<circle cx="124.9" cy="201.8" r="2.5"/>
<circle cx="124.9" cy="201.8" r=".85"/>
<circle cx="124.9" cy="201.8" r=".7"/>
<circle cx="164.9" cy="201.9" r="2.63"/>
<circle cx="164.9" cy="202" r=".69"/>
<circle cx="164.9" cy="202" r="1.1"/>
<circle cx="164.9" cy="202" r="3"/>
<circle cx="164.9" cy="202" r=".84"/>
<circle cx="164.9" cy="202" r="2.51"/>
<circle cx="186.8" cy="201.4" r="1"/>
<circle cx="186.8" cy="201.5" r="2.99"/>
<circle cx="186.8" cy="201.5" r="1.7"/>
<circle cx="186.8" cy="201.5" r="2.51"/>
<circle cx="186.8" cy="201.4" r="2.52"/>
<circle cx="186.8" cy="201.5" r="1.5"/>
<circle cx="144.8" cy="221.5" r="15"/>
<circle cx="144.8" cy="221.5" r="33.6"/>
<circle cx="144.8" cy="221.5" r="35.4"/>
<circle cx="144.8" cy="221.4" r="35"/>
<circle cx="144.8" cy="221.5" r="34.6"/>
<circle cx="144.8" cy="221.5" r="14.5"/>
<circle cx="190.3" cy="221.5" r="9"/>
<circle cx="190.3" cy="221.5" r="2.49"/>
<circle cx="190.3" cy="221.5" r="6"/>
<circle cx="190.3" cy="221.5" r=".5"/>
<circle cx="116.8" cy="249.5" r="1.51"/>
<circle cx="116.8" cy="249.5" r="2.52"/>
<circle cx="116.8" cy="249.5" r="1.7"/>
<circle cx="116.8" cy="249.5" r=".99"/>
<circle cx="116.8" cy="249.5" r="2.49"/>
<circle cx="144.7" cy="249.4" r="3"/>
<circle cx="144.7" cy="249.4" r=".84"/>
<circle cx="144.7" cy="249.5" r="2.62"/>
<circle cx="144.7" cy="249.4" r="2.51"/>
<circle cx="144.7" cy="249.4" r="1.1"/>
<circle cx="144.7" cy="249.4" r=".7"/>
<circle cx="186.8" cy="241.5" r="1"/>
<circle cx="186.8" cy="241.5" r="2.99"/>
<circle cx="186.8" cy="241.5" r="1.71"/>
<circle cx="186.8" cy="241.4" r="2.5"/>
<circle cx="186.8" cy="241.5" r="2.52"/>
<circle cx="186.8" cy="241.5" r="1.5"/>
</g>
<g font-size="4.4">
<text x="34.2" y="4.2">1</text>
<text x="94.2" y="4.2">2</text>
<text x="144.2" y="4.2">3</text>
<text x="194.2" y="4.2">4</text>
<text x="244.2" y="4.2">5</text>
<text x="294.2" y="4.2">6</text>
<text x="344.2" y="4.2">7</text>
<text x="394.2" y="4.2">8</text>
<text x="123.2" y="9.8">18</text>
<text x="142.6" y="9.8">20</text>
<text x="164.2" y="10.3" transform="rotate(-90 164.2 10.3)">5</text>
<text x="198.4" y="18">4-M2.5</text>
<text x="11.7" y="25.9">A</text>
<text x="416.7" y="25.9">A</text>
<text x="101.4" y="36.2" transform="rotate(-90 101.4 36.2)">3.40</text>
<text x="11.7" y="75.1">B</text>
<text x="416.7" y="75.1">B</text>
<text x="140.8" y="92.2">90.89 ±0.10</text>
<text x="144.5" y="97.1">70 ±0.10</text>
<text x="141.4" y="103">69.22 ±0.10</text>
<text x="99" y="110.9" transform="rotate(-90 99 110.9)">6</text>
<text x="104.2" y="110.9" transform="rotate(-90 104.2 110.9)">3</text>
<text x="120.3" y="108.4">35.89</text>
<text x="11.7" y="125.1">C</text>
<text x="88.6" y="124.3" transform="rotate(-90 88.6 124.3)">10</text>
<text x="416.7" y="125.1">C</text>
<text x="65.3" y="139.8">Laser Working Area</text>
<text x="99.5" y="153" transform="rotate(-90 99.5 153)">15</text>
<text x="215.4" y="156.1" transform="rotate(-90 215.4 156.1)">5.60</text>
<text x="221.3" y="161.9" transform="rotate(-90 221.3 161.9)">26.60</text>
<text x="228.6" y="161.7" transform="rotate(-90 228.6 161.7)">32.10 ±0.10</text>
<text x="234.2" y="156.3" transform="rotate(-90 234.2 156.3)">37.10 ±0.10</text>
<text x="240.2" y="156.5" transform="rotate(-90 240.2 156.5)">47.60 ±0.10</text>
<text x="246.3" y="156.7" transform="rotate(-90 246.3 156.7)">56.60 ±0.10</text>
<text x="99.5" y="165" transform="rotate(-90 99.5 165)">10</text>
<text x="127" y="171.8">35.14</text>
<text x="11.7" y="175.1">D</text>
<text x="66.8" y="178.2">installation plane</text>
<text x="150.2" y="175.3">96.74</text>
<text x="416.7" y="175.1">D</text>
<text x="327.6" y="182.5">70.28</text>
<text x="4" y="192">零 件 代 号</text>
<text x="2.5" y="205.1">借(通)用件登记</text>
<text x="212.1" y="206">18</text>
<text x="9.5" y="218.1">描图</text>
<text x="103.9" y="221.8" transform="rotate(-90 103.9 221.8)">56</text>
<text x="219.3" y="222.2" transform="rotate(-90 219.3 222.2)">40</text>
<text x="416.7" y="225.1">E</text>
<text x="9.5" y="231.1">描校</text>
<text x="98.2" y="229.5" transform="rotate(-90 98.2 229.5)">71.78 ±0.10</text>
<text x="5" y="244.2">旧底图总号</text>
<text x="374.6" y="245.4">Shanghai Slamtec CO.,Ltd.</text>
<text x="6.5" y="257.2">底图总号</text>
<text x="125.9" y="261">27.87</text>
<text x="167.1" y="261">42</text>
<text x="236.9" y="261.9">标记</text>
<text x="247.1" y="261.9">处数</text>
<text x="259.9" y="261.9">分区</text>
<text x="271.5" y="261.9">更改文件号</text>
<text x="290.4" y="261.9">签名</text>
<text x="301.5" y="261.9">年 月 日</text>
<text x="319.5" y="260.6">阶 段 标 记</text>
<text x="344" y="260.6">重量</text>
<text x="356.1" y="260.6">比例</text>
<text x="165.4" y="267.7">45.50</text>
<text x="238.3" y="268.9">设计</text>
<text x="276.9" y="268.9">标准化</text>
<text x="383.3" y="265.5">RPLIDAR A1</text>
<text x="9.4" y="270.1">签字</text>
<text x="356.8" y="270.7">1:1</text>
<text x="416.8" y="274.4">F</text>
<text x="238.3" y="276.1">校核</text>
<text x="278.4" y="276">工艺</text>
<text x="9.4" y="283.2">日期</text>
<text x="234.9" y="283.3">主管设计</text>
<text x="278.4" y="283.3">审核</text>
<text x="231.4" y="289.6">2</text>
<text x="278.4" y="290.2">批准</text>
<text x="317.1" y="289.4">共 张</text>
<text x="321.1" y="289.4">1</text>
<text x="330.3" y="289.4">第 张</text>
<text x="334.5" y="289.4">1</text>
<text x="342.1" y="289.4">版本</text>
<text x="34.2" y="296.2">1</text>
<text x="94.2" y="296.2">2</text>
<text x="144.2" y="296.2">3</text>
<text x="194.2" y="296.2">4</text>
<text x="244.2" y="296.2">5</text>
<text x="294.2" y="296.2">6</text>
<text x="344.2" y="296.2">7</text>
<text x="394.2" y="296.2">8</text>
</g>
<text font-size="4.4" fill="#0a0605" x="366.6" y="289.4">替代</text>
</svg>
